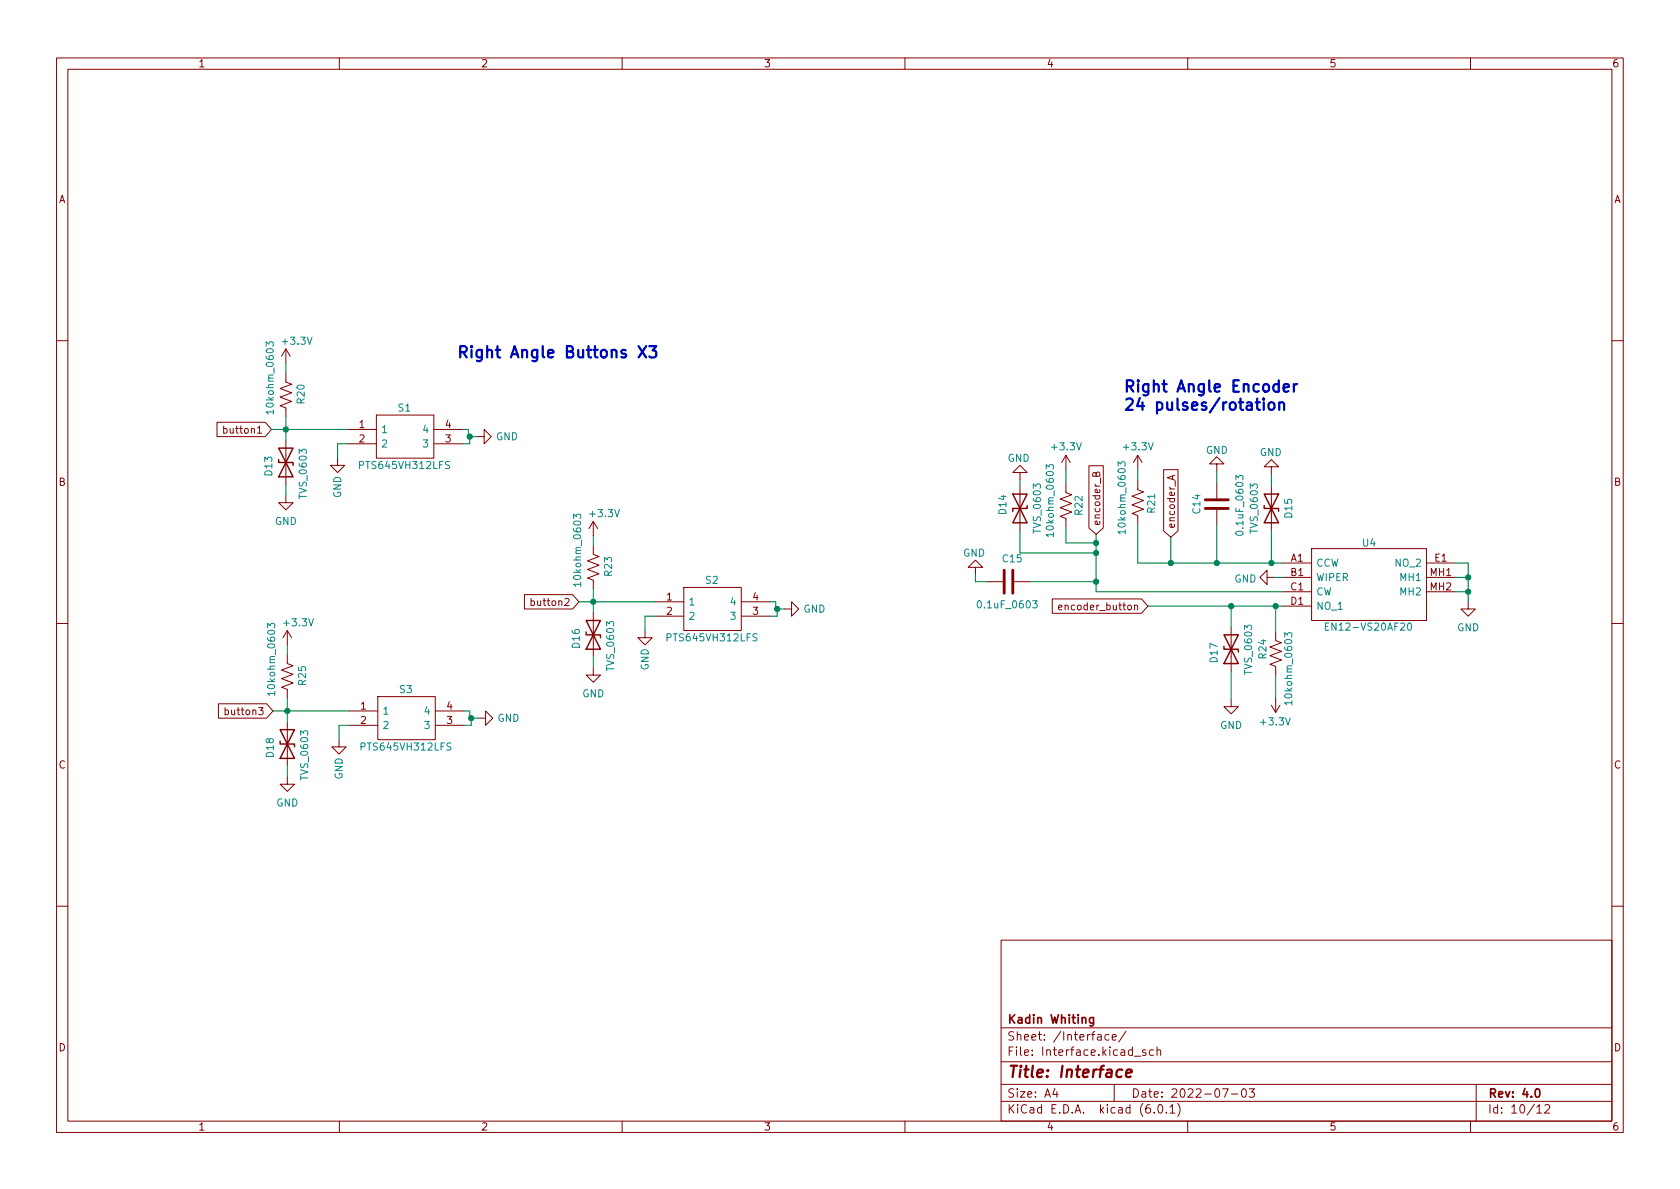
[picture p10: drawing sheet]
<svg xmlns="http://www.w3.org/2000/svg" width="297mm" height="210mm" viewBox="0 0 297 210" stroke-linecap="round" stroke-linejoin="round" font-family="sans-serif">
<g fill="none" stroke="#840000" stroke-width=".18">
<path d="M10 10.2h277v190.1h-277zM12 12.2h273v186.1h-273zM60 10.2v2M110 10.2v2M160 10.2v2M210 10.2v2M260 10.2v2M10 60.2h2M38.4 74.7h8.5l1.1 1.2-1.1 1.3h-8.5zM39.5 75.8h.4l.3 .2-.2 .5h-.5M39.5 75.3v1.3M50.5 66v1.6l1.1 .3-2.1 .8 2.1 .8-2.1 .7 2.1 .8-2.1 .7 1 .4v1.6"/>
<path d="M50.5 61.7v2.6M50.5 78v7.6M50.5 61.7l-.7 1.3M50.5 61.7l.8 1.3M61.5 75.9h5M61.5 78.5h5M66.5 73.4h10.2v7.6h-10.2zM76.7 75.9h5.1M76.7 78.5h5.1M84.3 77.2h1.3v-1.3l1.3 1.3-1.3 1.3v-1.3M285 60.2h2M50.5 87.6v1.3h1.3l-1.3 1.3-1.2-1.3h1.2"/>
<path d="M59.7 81v1.3h1.3l-1.3 1.3-1.3-1.3h1.3M104.9 96.5v1.5l1 .4-2 .8 2 .7-2 .8 2 .8-2 .7 1 .4v1.5M104.9 92.2v2.5M104.9 92.2l-.8 1.3M104.9 92.2l.8 1.3M180.3 83.6h1.3l-1.3-1.3-1.2 1.3h1.2v1.2M180.3 86.1v7.6M188.5 85.6v1.5l1 .4-2 .8 2 .7-2 .8 2 .7-2 .8 1 .4v1.5M188.5 80.5v2.6M188.5 80.5l-.8 1.3M188.5 80.5l.7 1.3M192.5 82.4h2.6v11l-1.3 1.1-1.3-1.1z"/>
<path d="M193.8 83.8l.2-.3h.3l.2 .2v.5h-1.3l.1-.6 .3-.1 .1 .2 .1 .5M201.2 85.1v1.5l1 .4-2 .8 2 .7-2 .8 2 .7-2 .8 1 .4v1.5M201.2 80.5l-.8 1.3M201.2 80.5v2.6M201.2 80.5l.7 1.3M205.7 83.1h2.6v10.8l-1.3 1.1-1.3-1.1zM207.3 84.2v.6M207.7 84.1l-1.3 .4 1.3 .4M215.1 82h1.3l-1.3-1.2-1.2 1.2h1.2v1.3M215.1 85.3v2.8M215.1 90.2v2.8M224.8 82.5h1.3l-1.3-1.2-1.3 1.2h1.3v1.3"/>
<path d="M224.8 86.1v7.6M226.8 99.6h5.1M231.9 97h20.3v12.7h-20.3zM252.2 99.6h5.1M10 110.2h2M50.8 115.8v1.5l1 .4-2 .8 2 .7-2 .8 2 .8-2 .7 1 .4v1.5M50.8 111.5v2.5M50.8 111.5l-.8 1.3M50.8 111.5l.8 1.3M92.7 105.1h8.6l1.1 1.3-1.1 1.3h-8.6zM93.9 106.3l.4-.1 .2 .3-.1 .5h-.5M93.9 105.8v1.3"/>
<path d="M104.9 118.1v1.3h1.3l-1.3 1.2-1.3-1.2h1.3M104.9 108.5v7.6M114 111.5v1.3h1.3l-1.3 1.2-1.2-1.2h1.2M115.8 106.4h5.1M115.8 109h5.1M120.9 103.9h10.2v7.6h-10.2zM131.1 106.4h5M131.1 109h5M138.7 107.7h1.3v-1.3l1.2 1.3-1.2 1.3v-1.3M172.5 100.3h1.2l-1.2-1.2-1.3 1.2h1.3v1.3M174.5 102.9h2.8M179.3 102.9h2.8"/>
<path d="M186 105.9h15.8l1.1 1.3-1.1 1.3h-15.8zM187.2 107.4l.6-.1-.1-.2-.4-.1-.1 .2v.6h.5M200.6 107.1l.2-.1 .3 .1v.7M217.7 111v7.6M224 102.1v-1.3l-1.2 1.3 1.2 1.3v-1.3h1.3M225.6 111.8v1.5l1 .4-2.1 .7 2.1 .8-2.1 .7 2.1 .8-2.1 .8 1.1 .4v1.5M226.8 102.1h5.1M226.8 104.6h5.1M226.8 107.2h5.1M252.2 102.1h5.1M252.2 104.6h5.1M259.6 106.4v1.3h1.3l-1.3 1.3-1.3-1.3h1.3"/>
<path d="M285 110.2h2M38.6 124.5h8.5l1.2 1.2-1.2 1.3h-8.5zM39.8 125.6l.4-.1 .2 .3-.1 .5h-.5M39.8 125.1v1.3M50.8 137.4v1.3h1.3l-1.3 1.2-1.3-1.2h1.3M50.8 127.8v7.6M59.9 130.8v1.3h1.3l-1.3 1.2-1.2-1.2h1.2M61.7 125.7h5.1M61.7 128.3h5.1M66.8 123.2h10.2v7.6h-10.2zM77 125.7h5M77 128.3h5"/>
<path d="M84.6 127h1.3v-1.3l1.2 1.3-1.2 1.3v-1.3M217.7 123.7v1.3h1.2l-1.2 1.2-1.3-1.2h1.3M224.8 124.7l.8 1.3M225.6 123.4v2.6M226.3 124.7l-.7 1.3M10 160.2h2M177 166.3h108v32h-108zM285 160.2h2M60 198.3v2M110 198.3v2M160 198.3v2M177 194.8h108"/>
<path d="M177 191.8h108M177 187.8h108M177 181.8h108M186.5 192.5l-.4 1h1M186.9 193v1M194.1 183h.5l.1 .9M194.7 183.3l-.5 .1a.29 .29 0 0 0-.2 .2 .29 .29 0 0 0 .2 .3h.5M196.1 183l-.5-.1-.2 .3v.4l.1 .3h.6M196.6 183.4l.8-.1-.1-.3-.4-.1-.3 .2 .1 .8h.6M197 191.8v3M199.1 182.4l-1.3 1.9M200.6 186.8h1.1"/>
<path d="M202.6 185.7l-.4-.1-.2 .2 .1 .3 .5 .1v.4h-.6M203.9 185.7l-.4-.1-.3 .3v.4l.2 .3h.5M204.1 196.7v.1M204.6 185.8l.2-.2 .3 .1 .1 .9M204.6 185.1v1.5M204.9 195.4l.2-.1a.81 .81 0 0 1 .6 .7 .81 .81 0 0 1-.3 .8h-.2a.81 .81 0 0 1-.6-.6 .81 .81 0 0 1 .3-.8zM206.2 196.7v.1M206.9 195.8l.4-.5v1.5M206.9 196.8h.8M208.2 195.1a1.72 1.72 0 0 1 0 2.3M210 198.3v2M216.1 192.5h1l-.6 1.5"/>
<path d="M217.7 193.5h1.2M219.7 192.6l.2-.1a.81 .81 0 0 1 .5 .7 .81 .81 0 0 1-.3 .8h-.1a.81 .81 0 0 1-.6-.6 .81 .81 0 0 1 .3-.8zM220.9 192.5h.9l-.5 .6 .4 .1v.7l-.2 .1h-.4l-.2-.1M260 198.3v2M261 191.8v6.5M271.7 195.8l.5-.5v1.5M271.7 196.8h.9M273.1 195.5l.6-.2 .2 .2 .1 .3-.9 1h.9"/>
</g>
<path d="M193.3 179.9v1.2l-.2 .3h-.4M193.3 180l-.4-.1-.3 .3v.4l.2 .3h.5M271.6 192.6l.2-.1a.82 .82 0 0 1 .6 .7 .82 .82 0 0 1-.3 .8h-.2a.81 .81 0 0 1-.6-.6 .81 .81 0 0 1 .3-.8z" fill="none" stroke="#840000" stroke-width=".3"/>
<path d="M198.4 189.2a.66 .66 0 0 0-1 .3v.6l.1 .3 .2 .1 .6-.1M199.1 189.8l1-.2-.1-.4-.1-.1-.6 .1-.2 1 .2 .3 .6-.1" fill="none" stroke="#840000" stroke-width=".4"/>
<g fill="none" stroke="#008484" stroke-width=".18">
<path d="M47.1 61.2v-.8l.4 .5 .2-.4h.5l.1 .2-.1 .5M48.3 72.8h-1.2l.3 .4M48.3 72.5v.7M101.4 91.7v-.8l.5 .4 .1-.3h.6l.1 .2-.1 .5M185 82.9v-.7l.5 .4 .1-.4h.5l.1 .2-.1 .5M186.2 94.6h-1.2l.3 .3M186.2 94.2v.7M197.7 82.4v-.7l.5 .4 .1-.4h.5l.1 .2-.1 .5M198.9 94.1h-1.2l.3 .3M198.9 93.7v.7M218.5 84.9v-.8l.5 .4 .1-.4h.6l.1 .2-.1 .6M47.3 111v-.8l.5 .5 .1-.4h.6l.1 .2-.1 .5"/>
<path d="M102.7 103.3h-1.3l.4 .4M102.7 103v.7M182.6 106.2h.8l-.5 .5 .4 .1v.6l-.2 .1-.5-.1M227.1 112.7v-.8l.5 .4 .1-.4h.6l.1 .2-.1 .6M234.3 110.8h.5M234.9 110.2h-.6v1.2h.6M249 110.3l.2-.1a.68 .68 0 0 1 .4 .6 .68 .68 0 0 1-.4 .6l-.2-.1-.1-.3zM48.6 122.6h-1.3l.4 .4M48.6 122.3v.7M228.4 124.3h-1.3l.4 .3M228.4 123.9v.7"/>
</g>
<path d="M49.3 79.2h2.5l-2.5 5.1h2.5zM49.3 81.3v.5h2.5v.5M179.1 87.4h2.5l-2.5 5.1h2.5zM181.6 89.4v.5h-2.5v.5M223.5 89.4v.5h2.6v.5M223.5 87.4l2.6 5.1h-2.6l2.6-5.1zM103.6 111.8v.5h2.6v.5M103.6 109.7h2.6l-2.6 5.1h2.6zM216.4 114.3v.5h2.5v.5M216.4 112.3h2.5l-2.5 5h2.5zM49.5 131.1v.5h2.6v.5M49.5 129h2.6l-2.6 5.1h2.6z" fill="none" stroke="#840000" stroke-width=".25"/>
<path d="M213.1 89.9h4.1M213.1 88.4h4.1M177.5 100.8v4.1M179.1 100.8v4.1" fill="none" stroke="#840000" stroke-width=".51"/>
<path d="M112.9 61.2l1.3 2M114.2 61.2l-1.3 2M114.8 61.2h1.2l-.6 .8a.54 .54 0 0 1 .6 .3v.5l-.1 .3-.8 .1-.3-.2M223.4 71.1v1.4M224.5 71.2a.54 .54 0 0 1 .8 .3v.6a.54 .54 0 0 1-.5 .4 .54 .54 0 0 1-.5-.4v-.6zM226.2 71.3a.5 .5 0 0 1 .8 .1v1.1M226.2 71.1v1.4M227 68.6l.9-.2-.1-.4-.6-.1-.2 .3v1l.2 .1 .6-.1M228.8 67.9v1.4M229.3 67.9a.51 .51 0 0 0-.5 .4" fill="none" stroke="#0000c2" stroke-width=".4"/>
<g fill="none" stroke="#008400" stroke-width=".18">
<path d="M48 75.9h13.5M50.5 64.3v1.7M50.5 73.7v4.3M61.5 78.5h-1.8v2.5M81.8 75.9h1v1.3h1.5M83.1 77.2v1.3h-1.3M50.5 85.6v2M104.9 94.7v1.8M180.3 93.7v4.1h13.5M180.3 84.8v1.3M188.5 83.1v2.5M188.5 93.2v2.8h5.3"/>
<path d="M193.8 94.5v10.1h33M201.2 92.7v6.9h25.6M201.2 83.1v2M207 95v4.6M215.1 83.3v2M215.1 93v6.6M224.8 83.8v2.3M224.8 93.7v5.9M257.3 99.6h2.3v6.8M50.8 114v1.8M102.4 106.4h13.4M104.9 104.1v4.4"/>
<path d="M104.9 116.1v2M115.8 109h-1.8v2.5M136.1 106.4h1.1v1.3h1.5M137.4 107.7v1.3h-1.3M172.5 101.6v1.3h2M182.1 102.9h11.7M202.9 107.2h23.9M217.7 107.2v3.8M217.7 118.6v5.1M225.3 102.1h1.5M225.6 107.2v4.6M225.6 119.4v4"/>
<path d="M257.3 102.1h2.3M257.3 104.6h2.3M48.3 125.7h13.4M50.8 123.4v4.4M50.8 135.4v2M61.7 128.3h-1.8v2.5M82 125.7h1.1v1.3h1.5M83.3 127v1.3h-1.3"/>
</g>
<g fill="#008400" stroke="#008400" stroke-width=".18">
<circle cx="259.6" cy="102.1" r=".46"/>
<circle cx="224.8" cy="99.6" r=".46"/>
<circle cx="225.6" cy="107.2" r=".46"/>
<circle cx="215.1" cy="99.6" r=".46"/>
<circle cx="217.7" cy="107.2" r=".46"/>
<circle cx="259.6" cy="104.6" r=".46"/>
<circle cx="137.4" cy="107.7" r=".46"/>
<circle cx="83.3" cy="127" r=".46"/>
<circle cx="83.1" cy="77.2" r=".46"/>
<circle cx="104.9" cy="106.4" r=".46"/>
<circle cx="50.8" cy="125.7" r=".46"/>
<circle cx="50.5" cy="75.9" r=".46"/>
<circle cx="193.8" cy="97.8" r=".46"/>
<circle cx="193.8" cy="102.9" r=".46"/>
<circle cx="193.8" cy="96" r=".46"/>
<circle cx="207" cy="99.6" r=".46"/>
</g>
<g font-size="2.8" fill="#0000c2">
<text x="80.6" y="63.3">Right Angle Buttons X3</text>
<text x="198.5" y="69.4">Right Angle Encoder</text>
<text x="198.5" y="72.6">24 pulses/rotation</text>
</g>
<text font-size="2.8" fill="#840000" x="178" y="190.6">Title: Interface</text>
<g font-size="2.1" fill="#840000">
<text x="178" y="184">Sheet: /Interface/</text>
<text x="178" y="181">Kadin Whiting</text>
<text x="178" y="186.7">File: Interface.kicad_sch</text>
<text x="178" y="196.9">KiCad E.D.A. kicad (6.0.1)</text>
<text x="178" y="194.1">Size: A4</text>
<text x="200" y="194.1">Date: 2022-07-03</text>
<text x="263" y="194.1">Rev: 4.0</text>
<text x="263" y="196.9">Id: 10/12</text>
</g>
<g font-size="1.8" fill="#840000">
<text x="35" y="11.9">1</text>
<text x="85" y="11.9">2</text>
<text x="135" y="11.9">3</text>
<text x="185" y="11.9">4</text>
<text x="235" y="11.9">5</text>
<text x="285" y="11.9">6</text>
<text x="10.3" y="35.9">A</text>
<text x="285.3" y="35.9">A</text>
<text x="40.1" y="76.7">button1</text>
<text x="63.5" y="75.7">1</text>
<text x="78.8" y="75.7">4</text>
<text x="63.5" y="78.2">2</text>
<text x="78.8" y="78.2">3</text>
<text x="10.3" y="85.9">B</text>
<text x="285.3" y="85.9">B</text>
<text x="194.5" y="93.1" transform="rotate(-90 194.5 93.1)">encoder_B</text>
<text x="207.7" y="93.6" transform="rotate(-90 207.7 93.6)">encoder_A</text>
<text x="228.2" y="99.3">A1</text>
<text x="228.2" y="101.8">B1</text>
<text x="252.9" y="101.8">MH1</text>
<text x="253.7" y="99.3">E1</text>
<text x="94.4" y="107.1">button2</text>
<text x="117.9" y="106.2">1</text>
<text x="133.1" y="106.2">4</text>
<text x="188.2" y="107.9">encoder_button</text>
<text x="228.2" y="104.4">C1</text>
<text x="228.2" y="106.9">D1</text>
<text x="252.9" y="104.4">MH2</text>
<text x="117.9" y="108.7">2</text>
<text x="133.1" y="108.7">3</text>
<text x="63.8" y="125.5">1</text>
<text x="79" y="125.5">4</text>
<text x="40.3" y="126.5">button3</text>
<text x="63.8" y="128">2</text>
<text x="79" y="128">3</text>
<text x="10.3" y="135.9">C</text>
<text x="285.3" y="135.9">C</text>
<text x="10.3" y="185.9">D</text>
<text x="285.3" y="185.9">D</text>
<text x="35" y="199.9">1</text>
<text x="85" y="199.9">2</text>
<text x="135" y="199.9">3</text>
<text x="185" y="199.9">4</text>
<text x="235" y="199.9">5</text>
<text x="285" y="199.9">6</text>
</g>
<g font-size="1.8" fill="#008484">
<text x="50.1" y="61">+3.3V</text>
<text x="53.8" y="71.3" transform="rotate(-90 53.8 71.3)">R20</text>
<text x="48.4" y="72.6" transform="rotate(-90 48.4 72.6)">10kohm_0603</text>
<text x="67.3" y="76.6">1</text>
<text x="70.4" y="72.8">S1</text>
<text x="75" y="76.6">4</text>
<text x="87.7" y="77.8">GND</text>
<text x="63.9" y="82.9">PTS645VH312LFS</text>
<text x="67.3" y="79.1">2</text>
<text x="75" y="79.1">3</text>
<text x="178.1" y="81.7">GND</text>
<text x="186.1" y="79.6">+3.3V</text>
<text x="198.8" y="79.6">+3.3V</text>
<text x="213.2" y="80.3">GND</text>
<text x="222.7" y="80.6">GND</text>
<text x="48.1" y="84.1" transform="rotate(-90 48.1 84.1)">D13</text>
<text x="54.2" y="87.9" transform="rotate(-90 54.2 87.9)">TVS_0603</text>
<text x="60.3" y="88.1" transform="rotate(-90 60.3 88.1)">GND</text>
<text x="48.6" y="92.8">GND</text>
<text x="104.5" y="91.4">+3.3V</text>
<text x="177.9" y="90.9" transform="rotate(-90 177.9 90.9)">D14</text>
<text x="184" y="94" transform="rotate(-90 184 94)">TVS_0603</text>
<text x="186.3" y="94.3" transform="rotate(-90 186.3 94.3)">10kohm_0603</text>
<text x="191.4" y="91" transform="rotate(-90 191.4 91)">R22</text>
<text x="199" y="93.8" transform="rotate(-90 199 93.8)">10kohm_0603</text>
<text x="204.2" y="90.6" transform="rotate(-90 204.2 90.6)">R21</text>
<text x="212.2" y="90.8" transform="rotate(-90 212.2 90.8)">C14</text>
<text x="219.8" y="94.1" transform="rotate(-90 219.8 94.1)">0.1uF_0603</text>
<text x="222.4" y="94" transform="rotate(-90 222.4 94)">TVS_0603</text>
<text x="228.5" y="91.5" transform="rotate(-90 228.5 91.5)">D15</text>
<text x="108.2" y="101.8" transform="rotate(-90 108.2 101.8)">R23</text>
<text x="170.3" y="98.4">GND</text>
<text x="177.3" y="99.4">C15</text>
<text x="232.7" y="100.2">CCW</text>
<text x="240.9" y="96.6">U4</text>
<text x="246.8" y="100.2">NO_2</text>
<text x="102.7" y="103.1" transform="rotate(-90 102.7 103.1)">10kohm_0603</text>
<text x="121.7" y="107.1">1</text>
<text x="124.8" y="103.2">S2</text>
<text x="129.3" y="107.1">4</text>
<text x="173.3" y="107.6">0.1uF_0603</text>
<text x="218.2" y="103">GND</text>
<text x="232.7" y="102.7">WIPER</text>
<text x="232.7" y="105.3">CW</text>
<text x="232.7" y="107.8">NO_1</text>
<text x="247.7" y="102.7">MH1</text>
<text x="247.7" y="105.3">MH2</text>
<text x="50.4" y="110.7">+3.3V</text>
<text x="118.3" y="113.4">PTS645VH312LFS</text>
<text x="121.7" y="109.6">2</text>
<text x="129.3" y="109.6">3</text>
<text x="142" y="108.3">GND</text>
<text x="235.1" y="111.5">EN12-VS20AF20</text>
<text x="257.6" y="111.6">GND</text>
<text x="102.5" y="114.5" transform="rotate(-90 102.5 114.5)">D16</text>
<text x="108.6" y="118.4" transform="rotate(-90 108.6 118.4)">TVS_0603</text>
<text x="114.7" y="118.6" transform="rotate(-90 114.7 118.6)">GND</text>
<text x="215.3" y="117.1" transform="rotate(-90 215.3 117.1)">D17</text>
<text x="221.4" y="119" transform="rotate(-90 221.4 119)">TVS_0603</text>
<text x="223.9" y="116.4" transform="rotate(-90 223.9 116.4)">R24</text>
<text x="48.6" y="122.4" transform="rotate(-90 48.6 122.4)">10kohm_0603</text>
<text x="54.1" y="121.1" transform="rotate(-90 54.1 121.1)">R25</text>
<text x="70.7" y="122.5">S3</text>
<text x="102.9" y="123.3">GND</text>
<text x="228.5" y="124.1" transform="rotate(-90 228.5 124.1)">10kohm_0603</text>
<text x="67.6" y="126.4">1</text>
<text x="67.6" y="128.9">2</text>
<text x="75.2" y="128.9">3</text>
<text x="75.2" y="126.4">4</text>
<text x="87.9" y="127.6">GND</text>
<text x="215.7" y="128.9">GND</text>
<text x="223.1" y="128.3">+3.3V</text>
<text x="48.4" y="133.8" transform="rotate(-90 48.4 133.8)">D18</text>
<text x="54.5" y="137.7" transform="rotate(-90 54.5 137.7)">TVS_0603</text>
<text x="60.6" y="137.9" transform="rotate(-90 60.6 137.9)">GND</text>
<text x="64.2" y="132.7">PTS645VH312LFS</text>
<text x="48.8" y="142.6">GND</text>
</g>
</svg>
